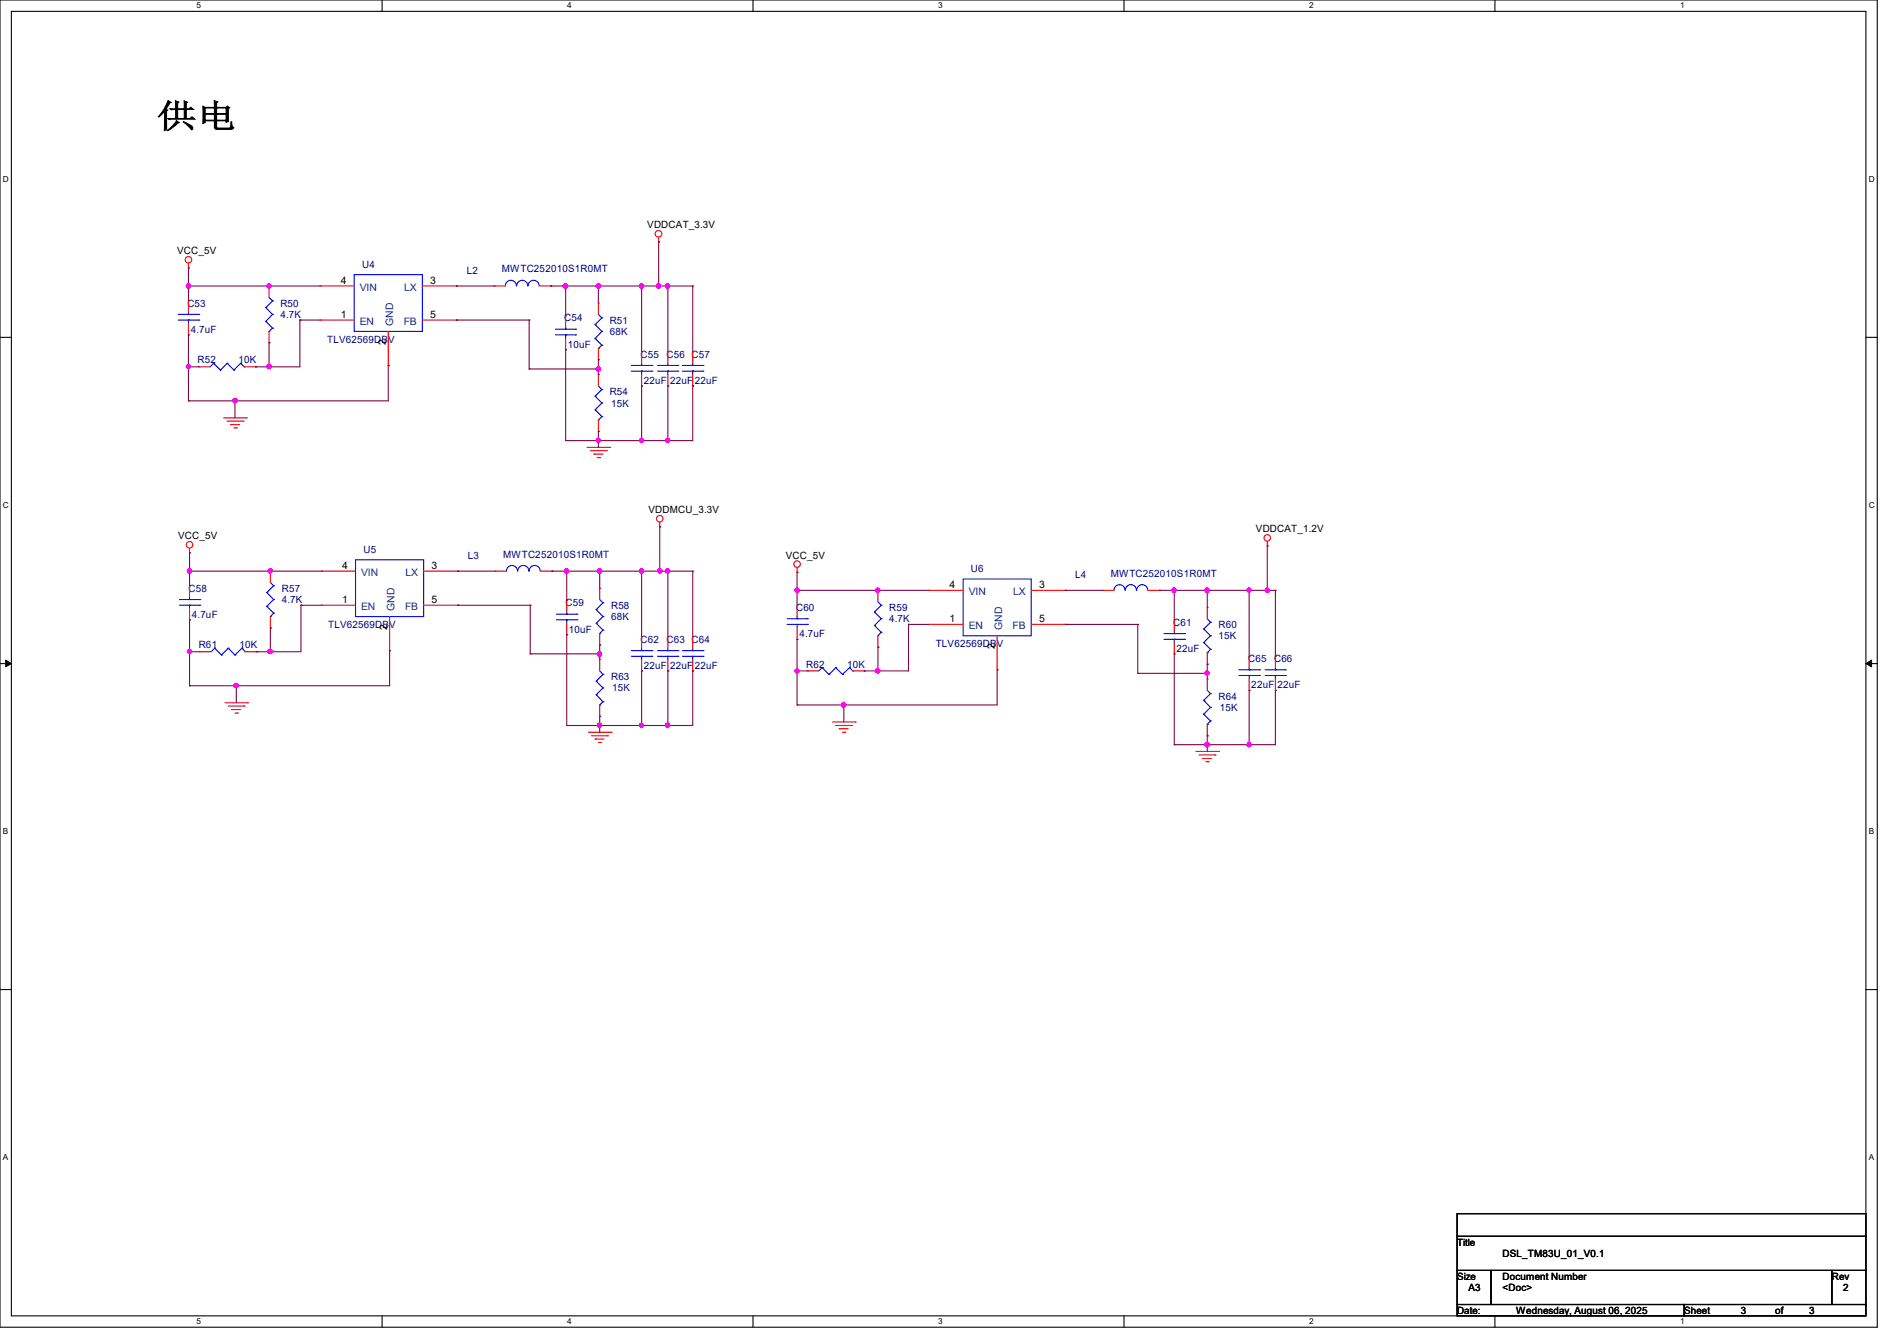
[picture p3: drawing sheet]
<svg xmlns="http://www.w3.org/2000/svg" width="297mm" height="210mm" viewBox="0 0 297 210" stroke-linecap="round" stroke-linejoin="round" font-family="sans-serif">
<path d="M0 0h293.9v207.9h-293.9zM1.8 1.8h290.3v204.3h-290.3z" fill="none" stroke="#000" stroke-width=".17"/>
<g fill="#fff">
<path d="M30.8 .2h.7v1.4h-.7z"/>
<path d="M30.8 206.2h.7v1.4h-.7z"/>
</g>
<path d="M59.8 0v1.8M59.8 206.1v1.8" fill="none" stroke="#000" stroke-width=".17"/>
<g fill="#fff">
<path d="M88.8 .2h.7v1.4h-.7z"/>
<path d="M88.8 206.2h.7v1.4h-.7z"/>
</g>
<path d="M117.9 0v1.8M117.9 206.1v1.8" fill="none" stroke="#000" stroke-width=".17"/>
<g fill="#fff">
<path d="M146.9 .2h.7v1.4h-.7z"/>
<path d="M146.9 206.2h.7v1.4h-.7z"/>
</g>
<path d="M176 0v1.8M176 206.1v1.8" fill="none" stroke="#000" stroke-width=".17"/>
<g fill="#fff">
<path d="M205 .2h.7v1.4h-.7z"/>
<path d="M205 206.2h.7v1.4h-.7z"/>
</g>
<path d="M234.1 0v1.8M234.1 206.1v1.8" fill="none" stroke="#000" stroke-width=".17"/>
<g fill="#fff">
<path d="M263.1 .2h.6v1.4h-.6z"/>
<path d="M263.1 206.2h.6v1.4h-.6z"/>
<path d="M.5 27.3h.9v1.4h-.9z"/>
<path d="M292.6 27.3h.9v1.4h-.9z"/>
<path d="M.5 78.4h.9v1.4h-.9z"/>
<path d="M292.6 78.4h.9v1.4h-.9z"/>
</g>
<path d="M0 52.8h1.8M292.1 52.8h1.8" fill="none" stroke="#000" stroke-width=".17"/>
<g fill="#fff">
<path d="M.5 129.5h.8v1.4h-.8z"/>
<path d="M292.6 129.5h.8v1.4h-.8z"/>
</g>
<path d="M0 103.9h1.8M292.1 103.9h1.8" fill="none" stroke="#000" stroke-width=".17"/>
<path d="M.9 103.4l.9 .5-.9 .5zM292.1 103.9l.9-.5v1z" fill="#000" stroke="#000" stroke-width=".16"/>
<g fill="#fff">
<path d="M.5 180.5h.8v1.4h-.8z"/>
<path d="M292.6 180.5h.8v1.4h-.8z"/>
</g>
<path d="M0 155h1.8M292.1 155h1.8M228.1 190.1h64v3.5h-64zM228.1 193.6h64v5.4h-64zM228.1 199h5.4v5.3h-5.4zM233.5 199h53.3v5.3h-53.3zM286.8 199h5.3v5.3h-5.3zM228.1 204.3h35.6v1.8h-35.6zM263.7 204.3h28.4v1.8h-28.4z" fill="none" stroke="#000" stroke-width=".17"/>
<g fill="none" stroke="#f00" stroke-width=".17">
<path d="M103.1 37.9h.1M103.1 37.2v.7M29.5 42h.1M29.5 47.1h.1M29.5 52.5h.1M29.5 41.2v.8M29.5 47.1v1.8M29.5 50.7v1.8M31.1 57.4h.1M31.1 57.4h1.8M38.2 57.4h1.8M40 57.4h.1"/>
<path d="M42.1 44.8h.1M42.1 53.7h.1M42.1 44.8v1.8M42.1 51.9v1.8M50.1 44.8h.1M50.1 50.1h.1M50.1 44.8h5.4M50.1 50.1h5.4M60.8 57.2h.1M60.8 51.9v5.3M66.1 44.8h5.4M66.1 50.1h5.4"/>
<path d="M71.5 44.8h.1M71.5 50.1h.1M77.3 44.8h.1M77.3 44.8h1.8M84.5 44.8h1.7M86.2 44.8h.1M88.6 49.4h.1M88.6 54.8h.1M88.6 49.4v1.8M88.6 53v1.8M93.7 47.5h.1M93.7 56.3h.1"/>
<path d="M93.7 58.7h.1M93.7 47.5v1.7M93.7 54.6v1.7M93.7 58.7v1.8M100.5 55.1h.1M100.5 55.1v1.8M100.5 58.7v1.8M104.6 55.1h.1M104.6 55.1v1.8M104.6 58.7v1.8M108.5 55.1h.1M108.5 55.1v1.8"/>
<path d="M108.5 58.7v1.8M35 65.4h3.6M35.6 66h2.5M36.1 66.5h.1M36.1 66.5h1.4M36.6 67h.4M37 67h.1M38.1 66h.1M38.6 65.4h.1M91.9 70.1h3.6M92.5 70.6h2.5M93 71.1h.1"/>
<path d="M93 71.1h1.4M93.5 71.7h.4M93.7 67.6h.1M93.7 65.8v1.8M93.9 71.7h.1M95 70.6h.1M95.5 70.1h.1M100.5 60.5h.1M104.6 60.5h.1M108.5 60.5h.1M29.7 86.6h.1M29.7 91.7h.1"/>
<path d="M29.7 97.1h.1M29.7 85.9v.7M29.7 91.7v1.8M29.7 95.3v1.8M42.3 89.5h.1M42.3 98.3h.1M42.3 89.5v1.7M42.3 96.6v1.7M50.3 89.5h.1M50.3 94.8h.1M50.3 89.5h5.4M50.3 94.8h5.4"/>
<path d="M61 96.6v5.3M66.3 89.5h5.4M66.3 94.8h5.4M71.7 89.5h.1M71.7 94.8h.1M77.5 89.5h.1M77.5 89.5h1.8M84.6 89.5h1.8M86.4 89.5h.1M88.7 94.1h.1M88.7 99.4h.1M88.7 94.1v1.7"/>
<path d="M88.7 97.6v1.8M93.9 92.1h.1M93.9 92.1v1.8M93.9 99.2v1.8M100.5 99.7h.1M100.5 99.7v1.8M103.3 82.5h.1M103.3 81.8v.7M104.6 99.7h.1M104.6 99.7v1.8M108.5 99.7h.1M108.5 99.7v1.8"/>
<path d="M124.8 89.6h.1M124.8 94.8h.1M124.8 88.9v.7M124.8 94.8v1.8M124.8 98.3v1.8M137.5 92.5h.1M137.5 92.5v1.7M137.5 99.6v1.7M145.5 92.5h.1M145.5 97.8h.1M145.5 92.5h5.3M145.5 97.8h5.3"/>
<path d="M156.1 99.6v5.3M161.5 92.5h5.3M161.5 97.8h5.3M166.8 92.5h.1M166.8 97.8h.1M172.6 92.5h.1M172.6 92.5h1.8M179.7 92.5h1.8M181.5 92.5h.1M183.9 97.1h.1M183.9 97.1v1.7M189 95.1h.1"/>
<path d="M189 95.1v1.8M198.4 85.5h.1M198.4 84.8v.7M31.3 102.1h.1M31.3 102.1h1.8M35.2 110.1h3.6M35.7 110.6h2.5M36.3 111.1h.1M36.3 111.1h1.4M36.8 111.7h.4M37.2 111.7h.1M38.2 110.6h.1"/>
<path d="M38.4 102.1h1.8M38.8 110.1h.1M40.2 102.1h.1M61 101.9h.1M92.1 114.7h3.6M92.6 115.2h2.5M93.2 115.7h.1M93.2 115.7h1.4M93.7 116.3h.4M93.9 101h.1M93.9 103.3h.1M93.9 112.2h.1"/>
<path d="M93.9 103.3v1.8M93.9 110.4v1.8M94.1 116.3h.1M95.1 115.2h.1M95.7 114.7h.1M100.5 105.1h.1M100.5 103.3v1.8M104.6 105.1h.1M104.6 103.3v1.8M108.5 105.1h.1M108.5 103.3v1.8M124.8 100.1h.1"/>
<path d="M126.4 105.1h.1M126.4 105.1h1.8M130.3 113.1h3.6M130.9 113.6h2.4M131.4 114.1h.1M131.4 114.1h1.4M131.9 114.7h.4M132.3 114.7h.1M133.3 113.6h.1M133.5 105.1h1.8M133.9 113.1h.1M135.3 105.1h.1"/>
<path d="M137.5 101.3h.1M156.1 104.9h.1M183.9 102.4h.1M183.9 100.6v1.8M187.2 117.7h3.6M187.7 118.2h2.5M188.3 118.8h.1M188.3 118.8h1.4M188.8 119.3h.4M189 104h.1M189 106.3h.1M189 115.2h.1"/>
<path d="M189 102.2v1.8M189 106.3v1.8M189 113.5v1.7M189.2 119.3h.1M190.2 118.2h.1M190.8 117.7h.1M195.6 102.8h.1M195.6 108.1h.1M195.6 102.8v1.8M195.6 106.3v1.8M199.7 102.8h.1M199.7 108.1h.1"/>
<path d="M199.7 102.8v1.8M199.7 106.3v1.8"/>
<circle cx="103.1" cy="36.6" r=".52"/>
<circle cx="29.5" cy="40.7" r=".51"/>
<circle cx="29.7" cy="85.3" r=".51"/>
<circle cx="103.3" cy="81.2" r=".51"/>
<circle cx="124.8" cy="88.3" r=".51"/>
<circle cx="198.4" cy="84.2" r=".51"/>
</g>
<g fill="none" stroke="#00f" stroke-width=".17">
<path d="M27.9 50.1h3.2M27.9 49.2h3.2M29.5 49.2h.1M29.5 50.1h.1M29.5 48.9v.3M29.5 50.1v.6M31.1 50.1h.1M31.1 49.2h.1M33.4 56.9h.1M33.4 56.9l-.5 .5M33.4 56.9l1.1 1.1M34.5 58h.1"/>
<path d="M35.6 56.9h.1M35.6 56.9l-1.1 1.1M35.6 56.9l1 1.1M36.6 58h.1M37.7 56.9h.1M37.7 56.9l-1.1 1.1M37.7 56.9l.5 .5M38.2 57.4h.1M41.6 48.2h.1M41.6 50.3h.1M41.6 48.2l1.1 1M41.6 50.3l1.1 1.1"/>
<path d="M42.1 51.9h.1M42.1 46.6l.6 .5M42.7 47.1h.1M42.7 49.2h.1M42.7 51.4h.1M42.7 47.1l-1.1 1.1M42.7 49.2l-1.1 1.1M42.7 51.4l-.6 .5M55.5 43h10.6v8.9h-10.6zM80.9 44.8a.87 .87 0 0 0-.9-.9 .87 .87 0 0 0-.9 .9M82.6 44.8a.87 .87 0 0 0-.8-.9 .87 .87 0 0 0-.9 .9M84.4 44.8a.87 .87 0 0 0-.9-.9 .87 .87 0 0 0-.8 .9"/>
<path d="M87 52.5h3.1M87 51.6h3.1M88.6 51.6h.1M88.6 52.5h.1M88.6 51.2v.4M88.6 52.5v.5M90.1 52.5h.1M90.1 51.6h.1M93.2 50.8h.1M93.2 53h.1M93.2 50.8l1 1.1M93.2 53l1 1.1"/>
<path d="M93.7 54.6h.1M93.7 49.2l.5 .6M94.2 49.8h.1M94.2 51.9h.1M94.2 54.1h.1M94.2 49.8l-1 1M94.2 51.9l-1 1.1M94.2 54.1l-.5 .5M98.8 58.1h3.3M98.8 57.2h3.3M100.5 57.2h.1M100.5 58.1h.1"/>
<path d="M100.5 56.9v.3M100.5 58.1v.6M102.1 58.1h.1M102.1 57.2h.1M103 58.1h3.1M103 57.2h3.1M104.6 57.2h.1M104.6 58.1h.1M104.6 56.9v.3M104.6 58.1v.6M106.1 58.1h.1M106.1 57.2h.1"/>
<path d="M106.8 58.1h3.3M106.8 57.2h3.3M108.5 57.2h.1M108.5 58.1h.1M108.5 56.9v.3M108.5 58.1v.6M110.1 58.1h.1M110.1 57.2h.1M93.2 62.1h.1M93.2 64.2h.1M93.2 62.1l1 1M93.2 64.2l1 1"/>
<path d="M93.7 65.8h.1M93.7 60.5l.5 .5M94.2 61h.1M94.2 63.1h.1M94.2 65.2h.1M94.2 61l-1 1.1M94.2 63.1l-1 1.1M94.2 65.2l-.5 .6M28.1 94.8h3.2M28.1 93.9h3.2M29.7 93.9h.1M29.7 94.8h.1"/>
<path d="M29.7 93.5v.4M29.7 94.8v.5M31.3 94.8h.1M31.3 93.9h.1M41.8 92.8h.1M41.8 95h.1M41.8 92.8l1 1.1M41.8 95l1 1M42.3 96.6h.1M42.3 91.2l.5 .5M42.8 91.7h.1M42.8 93.9h.1"/>
<path d="M42.8 96h.1M42.8 91.7l-1 1.1M42.8 93.9l-1 1.1M42.8 96l-.5 .6M55.7 87.7h10.6v8.9h-10.6zM81 89.5a.87 .87 0 0 0-.8-.9 .87 .87 0 0 0-.9 .9M82.8 89.5a.87 .87 0 0 0-.9-.9 .87 .87 0 0 0-.8 .9M84.6 89.5a.87 .87 0 0 0-.9-.9 .87 .87 0 0 0-.9 .9M87.1 97.1h3.2M87.1 96.2h3.2M88.7 96.2h.1M88.7 97.1h.1"/>
<path d="M88.7 95.8v.4M88.7 97.1v.5M90.3 97.1h.1M90.3 96.2h.1M93.3 95.5h.1M93.3 97.6h.1M93.3 95.5l1.1 1.1M93.3 97.6l1.1 1.1M93.9 99.2h.1M93.9 93.9l.5 .5M94.4 94.4h.1M94.4 96.6h.1"/>
<path d="M94.4 98.7h.1M94.4 94.4l-1.1 1.1M94.4 96.6l-1.1 1M94.4 98.7l-.5 .5M123.2 97.8h3.2M123.2 96.9h3.2M124.8 96.9h.1M124.8 97.8h.1M124.8 96.6v.3M124.8 97.8v.5M126.4 97.8h.1M126.4 96.9h.1"/>
<path d="M136.9 95.8h.1M136.9 98h.1M136.9 95.8l1.1 1.1M136.9 98l1.1 1M137.5 99.6h.1M137.5 94.2l.5 .6M138 94.8h.1M138 96.9h.1M138 99h.1M138 94.8l-1.1 1M138 96.9l-1.1 1.1M138 99l-.5 .6"/>
<path d="M150.8 90.7h10.7v8.9h-10.7zM174.4 92.5a.87 .87 0 0 1 .9-.9 .87 .87 0 0 1 .8 .9M176.2 92.5a.87 .87 0 0 1 .9-.9 .87 .87 0 0 1 .8 .9M178 92.5a.87 .87 0 0 1 .8-.9 .87 .87 0 0 1 .9 .9M182.2 99.2h3.3M183.9 99.2h.1M183.9 98.8v.4M185.5 99.2h.1M188.5 98.5h.1M188.5 98.5l1 1.1M189 96.9l.5 .6M189.5 97.5h.1"/>
<path d="M189.5 99.6h.1M189.5 97.5l-1 1M189.5 99.6l-1 1M33.6 101.5h.1M33.6 101.5l-.5 .6M33.6 101.5l1.1 1.1M34.7 102.6h.1M35.7 101.5h.1M35.7 101.5l-1 1.1M35.7 101.5l1.1 1.1M36.8 102.6h.1M37.9 101.5h.1"/>
<path d="M37.9 101.5l-1.1 1.1M37.9 101.5l.5 .6M38.4 102.1h.1M93.3 106.7h.1M93.3 108.8h.1M93.3 106.7l1.1 1M93.3 108.8l1.1 1.1M93.9 110.4h.1M93.9 105.1l.5 .5M94.4 105.6h.1M94.4 107.7h.1M94.4 109.9h.1"/>
<path d="M94.4 105.6l-1.1 1.1M94.4 107.7l-1.1 1.1M94.4 109.9l-.5 .5M98.8 102.8h3.3M98.8 101.9h3.3M100.5 101.9h.1M100.5 102.8h.1M100.5 101.5v.4M100.5 102.8v.5M102.1 102.8h.1M102.1 101.9h.1M103 102.8h3.1"/>
<path d="M103 101.9h3.1M104.6 101.9h.1M104.6 102.8h.1M104.6 101.5v.4M104.6 102.8v.5M106.1 102.8h.1M106.1 101.9h.1M106.8 102.8h3.3M106.8 101.9h3.3M108.5 101.9h.1M108.5 102.8h.1M108.5 101.5v.4"/>
<path d="M108.5 102.8v.5M110.1 102.8h.1M110.1 101.9h.1M128.7 104.6h.1M128.7 104.6l-.5 .5M128.7 104.6l1.1 1M129.8 105.6h.1M130.9 104.6h.1M130.9 104.6l-1.1 1M130.9 104.6l1 1M131.9 105.6h.1M133 104.6h.1"/>
<path d="M133 104.6l-1.1 1M133 104.6l.5 .5M133.5 105.1h.1M182.2 100.1h3.3M183.9 100.1h.1M183.9 100.1v.5M185.5 100.1h.1M188.5 100.6h.1M188.5 109.7h.1M188.5 111.8h.1M188.5 100.6l1 1.1M188.5 109.7l1 1.1"/>
<path d="M188.5 111.8l1 1.1M189 102.2h.1M189 113.5h.1M189 108.1l.5 .5M189.5 101.7h.1M189.5 108.6h.1M189.5 110.8h.1M189.5 112.9h.1M189.5 101.7l-.5 .5M189.5 108.6l-1 1.1M189.5 110.8l-1 1M189.5 112.9l-.5 .6"/>
<path d="M194 105.8h3.2M194 104.9h3.2M195.6 104.9h.1M195.6 105.8h.1M195.6 104.6v.3M195.6 105.8v.5M197.2 105.8h.1M197.2 104.9h.1M198.1 105.8h3.2M198.1 104.9h3.2M199.7 104.9h.1M199.7 105.8h.1"/>
<path d="M199.7 104.6v.3M199.7 105.8v.5M201.3 105.8h.1M201.3 104.9h.1"/>
</g>
<g fill="none" stroke="#800040" stroke-width=".17">
<path d="M103.1 37.9h.1M103.1 37.9v6.9M29.5 42h.1M29.5 52.5h.1M29.5 44.8h.1M29.5 57.4h.1M29.5 42v5.1M29.5 52.5v10.3M29.5 44.8h20.6M29.5 57.4h1.6M40 57.4h.1M42.1 44.8h.1"/>
<path d="M42.1 53.7h.1M42.1 57.4h.1M42.1 53.7v3.7M46.9 50.1h.1M46.9 50.1v7.3h-6.9M46.9 50.1h3.2M60.8 57.2h.1M60.8 57.2v5.6h-31.3M71.5 50.1h.1M71.5 44.8h.1M71.5 44.8h5.8M71.5 50.1h11.3"/>
<path d="M82.8 50.1h.1M82.8 57.8h.1M82.8 50.1v7.7M82.8 57.8h10.9M86.2 44.8h.1M86.2 44.8h22.3M88.6 44.8h.1M88.6 54.8h.1M88.6 44.8v4.6M88.6 54.8v14.2M93.7 56.3h.1M93.7 57.8h.1"/>
<path d="M93.7 44.8h.1M93.7 44.8v2.7M93.7 56.3v2.4M100.5 44.8h.1M100.5 44.8v10.3M103.1 44.8h.1M104.6 44.8h.1M104.6 44.8v10.3M108.5 44.8h.1M108.5 44.8v10.3M29.5 62.8h.1M36.8 62.8h.1"/>
<path d="M36.8 62.8v2.6M88.6 69h.1M93.7 67.6h.1M93.7 69h.1M93.7 67.6v2.5M100.5 60.5h.1M100.5 69h.1M100.5 60.5v8.5M104.6 60.5h.1M104.6 69h.1M104.6 60.5v8.5M108.5 60.5h.1"/>
<path d="M108.5 60.5v8.5h-19.9M29.7 86.6h.1M29.7 89.5h.1M29.7 97.1h.1M29.7 86.6v5.1M29.7 97.1v10.3M29.7 89.5h20.6M42.3 89.5h.1M42.3 98.3h.1M42.3 98.3v3.8M47.1 94.8h.1M47.1 94.8v7.3h-6.9"/>
<path d="M47.1 94.8h3.2M71.7 94.8h.1M71.7 89.5h.1M71.7 89.5h5.8M71.7 94.8h11.3M83 94.8h.1M83 94.8v7.6M86.4 89.5h.1M86.4 89.5h22.1M88.7 89.5h.1M88.7 99.4h.1M88.7 89.5v4.6"/>
<path d="M88.7 99.4v14.2M93.9 89.5h.1M93.9 89.5v2.6M100.5 89.5h.1M100.5 89.5v10.2M103.3 82.5h.1M103.3 89.5h.1M103.3 82.5v7M104.6 89.5h.1M104.6 89.5v10.2M108.5 89.5h.1M108.5 89.5v10.2"/>
<path d="M124.8 89.6h.1M124.8 92.5h.1M124.8 89.6v5.2M124.8 92.5h20.7M137.5 92.5h.1M142.2 97.8h.1M142.2 97.8v7.3h-6.9M142.2 97.8h3.3M166.8 97.8h.1M166.8 92.5h.1M166.8 92.5h5.8M166.8 97.8h11.3"/>
<path d="M178.1 97.8h.1M178.1 97.8v7.7M181.5 92.5h.1M181.5 92.5h18.2M183.9 92.5h.1M183.9 92.5v4.6M189 92.5h.1M189 92.5v2.6M195.6 92.5h.1M195.6 92.5v10.3M198.4 85.5h.1M198.4 92.5h.1"/>
<path d="M198.4 85.5v7M199.7 92.5h.1M199.7 92.5v10.3M29.7 107.4h.1M29.7 102.1h.1M29.7 102.1h1.6M37 107.4h.1M37 107.4v2.7M40.2 102.1h.1M42.3 102.1h.1M61 101.9h.1M61 101.9v5.5h-31.3"/>
<path d="M83 102.4h.1M83 102.4h10.9M88.7 113.6h.1M93.9 112.2h.1M93.9 102.4h.1M93.9 101h.1M93.9 113.6h.1M93.9 101v2.3M93.9 112.2v2.5M100.5 105.1h.1M100.5 113.6h.1M100.5 105.1v8.5"/>
<path d="M104.6 105.1h.1M104.6 113.6h.1M104.6 105.1v8.5M108.5 105.1h.1M108.5 105.1v8.5h-19.8M124.8 110.4h.1M124.8 100.1h.1M124.8 105.1h.1M124.8 100.1v10.3M124.8 105.1h1.6M132.1 110.4h.1M132.1 110.4v2.7"/>
<path d="M135.3 105.1h.1M137.5 101.3h.1M137.5 105.1h.1M137.5 101.3v3.8M156.1 104.9h.1M156.1 104.9v5.5h-31.3M178.1 105.5h.1M178.1 105.5h10.9M183.9 116.6h.1M183.9 102.4h.1M183.9 102.4v14.2M189 115.2h.1"/>
<path d="M189 105.5h.1M189 104h.1M189 116.6h.1M189 104v2.3M189 115.2v2.5M195.6 108.1h.1M195.6 116.6h.1M195.6 108.1v8.5M199.7 108.1h.1M199.7 108.1v8.5h-15.8"/>
</g>
<g fill="#f0f" stroke="#f0f" stroke-width=".17">
<circle cx="29.5" cy="57.4" r=".34"/>
<circle cx="36.8" cy="62.7" r=".34"/>
<circle cx="42.1" cy="44.8" r=".34"/>
<circle cx="29.5" cy="44.8" r=".34"/>
<circle cx="42.1" cy="57.4" r=".34"/>
<circle cx="93.7" cy="57.8" r=".34"/>
<circle cx="103.1" cy="44.8" r=".33"/>
<circle cx="93.7" cy="44.8" r=".34"/>
<circle cx="88.5" cy="44.8" r=".34"/>
<circle cx="93.7" cy="69" r=".34"/>
<circle cx="42.3" cy="89.4" r=".34"/>
<circle cx="29.7" cy="89.4" r=".34"/>
<circle cx="37" cy="107.4" r=".34"/>
<circle cx="29.7" cy="102" r=".34"/>
<circle cx="42.3" cy="102" r=".34"/>
<circle cx="93.9" cy="102.4" r=".34"/>
<circle cx="93.9" cy="89.4" r=".34"/>
<circle cx="88.7" cy="89.4" r=".34"/>
<circle cx="93.9" cy="113.6" r=".34"/>
<circle cx="100.4" cy="44.8" r=".33"/>
<circle cx="100.4" cy="69" r=".33"/>
<circle cx="104.5" cy="44.8" r=".34"/>
<circle cx="104.5" cy="69" r=".34"/>
<circle cx="100.4" cy="89.4" r=".33"/>
<circle cx="100.4" cy="113.6" r=".33"/>
<circle cx="104.5" cy="89.4" r=".34"/>
<circle cx="104.5" cy="113.6" r=".34"/>
<circle cx="103.3" cy="89.4" r=".34"/>
<circle cx="137.4" cy="92.4" r=".34"/>
<circle cx="124.8" cy="92.4" r=".34"/>
<circle cx="132.1" cy="110.4" r=".34"/>
<circle cx="124.8" cy="105.1" r=".34"/>
<circle cx="137.4" cy="105.1" r=".34"/>
<circle cx="189" cy="105.4" r=".34"/>
<circle cx="198.4" cy="92.4" r=".34"/>
<circle cx="189" cy="92.4" r=".34"/>
<circle cx="183.8" cy="92.4" r=".34"/>
<circle cx="189" cy="116.6" r=".34"/>
<circle cx="195.5" cy="92.4" r=".33"/>
<circle cx="195.5" cy="116.6" r=".33"/>
</g>
<text font-size="5.1" x="24.6" y="19.9">供电</text>
<g font-size="1.6">
<text x="101.3" y="35.8">VDDCAT_3.3V</text>
<text x="27.7" y="39.8">VCC_5V</text>
<text x="53.3" y="44.4">4</text>
<text x="67.4" y="44.4">3</text>
<text x="53.3" y="49.7">1</text>
<text x="67.4" y="49.7">5</text>
<text x="60.4" y="54" transform="rotate(-90 60.4 54)">2</text>
<text x="101.5" y="80.4">VDDMCU_3.3V</text>
<text x="196.6" y="83.4">VDDCAT_1.2V</text>
<text x="27.9" y="84.5">VCC_5V</text>
<text x="53.6" y="89.1">4</text>
<text x="67.6" y="89.1">3</text>
<text x="123" y="87.5">VCC_5V</text>
<text x="53.6" y="94.4">1</text>
<text x="67.6" y="94.4">5</text>
<text x="148.7" y="92.1">4</text>
<text x="162.7" y="92.1">3</text>
<text x="60.6" y="98.7" transform="rotate(-90 60.6 98.7)">2</text>
<text x="148.7" y="97.4">1</text>
<text x="155.7" y="101.7" transform="rotate(-90 155.7 101.7)">2</text>
<text x="162.7" y="97.4">5</text>
<text x="228.1" y="195.1">Title</text>
<text x="235.2" y="196.8">DSL_TM83U_01_V0.1</text>
<text x="228.1" y="200.4">Size</text>
<text x="229.9" y="202.2">A3</text>
<text x="235.2" y="200.4">Document Number</text>
<text x="235.2" y="202.2">&lt;Doc&gt;</text>
<text x="286.8" y="200.4">Rev</text>
<text x="288.6" y="202.2">2</text>
<text x="228.1" y="205.7">Date:</text>
<text x="237.4" y="205.7">Wednesday, August 06, 2025</text>
<text x="263.7" y="205.7">Sheet</text>
<text x="272.6" y="205.7">3</text>
<text x="277.9" y="205.7">of</text>
<text x="283.2" y="205.7">3</text>
</g>
<g font-size="1.6" fill="#000080">
<text x="56.7" y="42">U4</text>
<text x="73.1" y="42.9">L2</text>
<text x="78.6" y="42.7">MWTC252010S1R0MT</text>
<text x="29.3" y="48">C53</text>
<text x="29.9" y="52.1">4.7uF</text>
<text x="43.9" y="48">R50</text>
<text x="43.9" y="49.8">4.7K</text>
<text x="51.2" y="53.7">TLV62569DBV</text>
<text x="88.3" y="50.3">C54</text>
<text x="95.5" y="50.7">R51</text>
<text x="95.5" y="52.4">68K</text>
<text x="30.9" y="56.9">R52</text>
<text x="37.3" y="56.9">10K</text>
<text x="88.9" y="54.4">10uF</text>
<text x="100.3" y="56">C55</text>
<text x="104.4" y="56">C56 C57</text>
<text x="95.5" y="61.9">R54</text>
<text x="95.7" y="63.7">15K</text>
<text x="100.8" y="60.1">22uF 22uF 22uF</text>
<text x="56.9" y="86.6">U5</text>
<text x="73.2" y="87.5">L3</text>
<text x="78.8" y="87.3">MWTC252010S1R0MT</text>
<text x="152" y="89.6">U6</text>
<text x="29.5" y="92.7">C58</text>
<text x="44.1" y="92.7">R57</text>
<text x="44.1" y="94.4">4.7K</text>
<text x="88.6" y="95">C59</text>
<text x="95.7" y="95.3">R58</text>
<text x="124.6" y="95.7">C60</text>
<text x="139.2" y="95.7">R59</text>
<text x="168.4" y="90.5">L4</text>
<text x="173.9" y="90.3">MWTC252010S1R0MT</text>
<text x="30.1" y="96.7">4.7uF</text>
<text x="31.1" y="101.6">R61</text>
<text x="37.5" y="101.6">10K</text>
<text x="51.4" y="98.3">TLV62569DBV</text>
<text x="89.1" y="99.1">10uF</text>
<text x="95.7" y="97.1">68K</text>
<text x="100.3" y="100.7">C62</text>
<text x="104.4" y="100.7">C63 C64</text>
<text x="125.2" y="99.8">4.7uF</text>
<text x="139.2" y="97.4">4.7K</text>
<text x="146.5" y="101.3">TLV62569DBV</text>
<text x="183.7" y="98">C61</text>
<text x="190.8" y="98.3">R60</text>
<text x="190.8" y="100.1">15K</text>
<text x="95.7" y="106.5">R63</text>
<text x="100.8" y="104.7">22uF 22uF 22uF</text>
<text x="126.2" y="104.6">R62</text>
<text x="132.6" y="104.6">10K</text>
<text x="184.2" y="102.1">22uF</text>
<text x="195.4" y="103.7">C65</text>
<text x="195.9" y="107.8">22uF 22uF</text>
<text x="199.5" y="103.7">C66</text>
<text x="95.8" y="108.3">15K</text>
<text x="190.8" y="109.6">R64</text>
<text x="191" y="111.3">15K</text>
</g>
<g font-size="1.6" fill="#004080">
<text x="56.3" y="45.5">VIN</text>
<text x="63.3" y="45.5">LX</text>
<text x="56.3" y="50.8">EN</text>
<text x="61.6" y="51" transform="rotate(-90 61.6 51)">GND</text>
<text x="63.2" y="50.8">FB</text>
<text x="56.6" y="90.2">VIN</text>
<text x="56.6" y="95.5">EN</text>
<text x="61.8" y="95.7" transform="rotate(-90 61.8 95.7)">GND</text>
<text x="63.4" y="95.5">FB</text>
<text x="63.5" y="90.2">LX</text>
<text x="151.7" y="93.2">VIN</text>
<text x="158.6" y="93.2">LX</text>
<text x="151.7" y="98.5">EN</text>
<text x="156.9" y="98.7" transform="rotate(-90 156.9 98.7)">GND</text>
<text x="158.5" y="98.5">FB</text>
</g>
<g font-size="1.3">
<text x="30.8" y="1.3">5</text>
<text x="88.8" y="1.3">4</text>
<text x="146.9" y="1.3">3</text>
<text x="205" y="1.3">2</text>
<text x="263.1" y="1.3">1</text>
<text x=".5" y="28.4">D</text>
<text x="292.6" y="28.4">D</text>
<text x=".5" y="79.5">C</text>
<text x="292.6" y="79.5">C</text>
<text x=".5" y="130.6">B</text>
<text x="292.6" y="130.6">B</text>
<text x=".5" y="181.7">A</text>
<text x="292.6" y="181.7">A</text>
<text x="30.8" y="207.4">5</text>
<text x="88.8" y="207.4">4</text>
<text x="146.9" y="207.4">3</text>
<text x="205" y="207.4">2</text>
<text x="263.1" y="207.4">1</text>
</g>
</svg>
